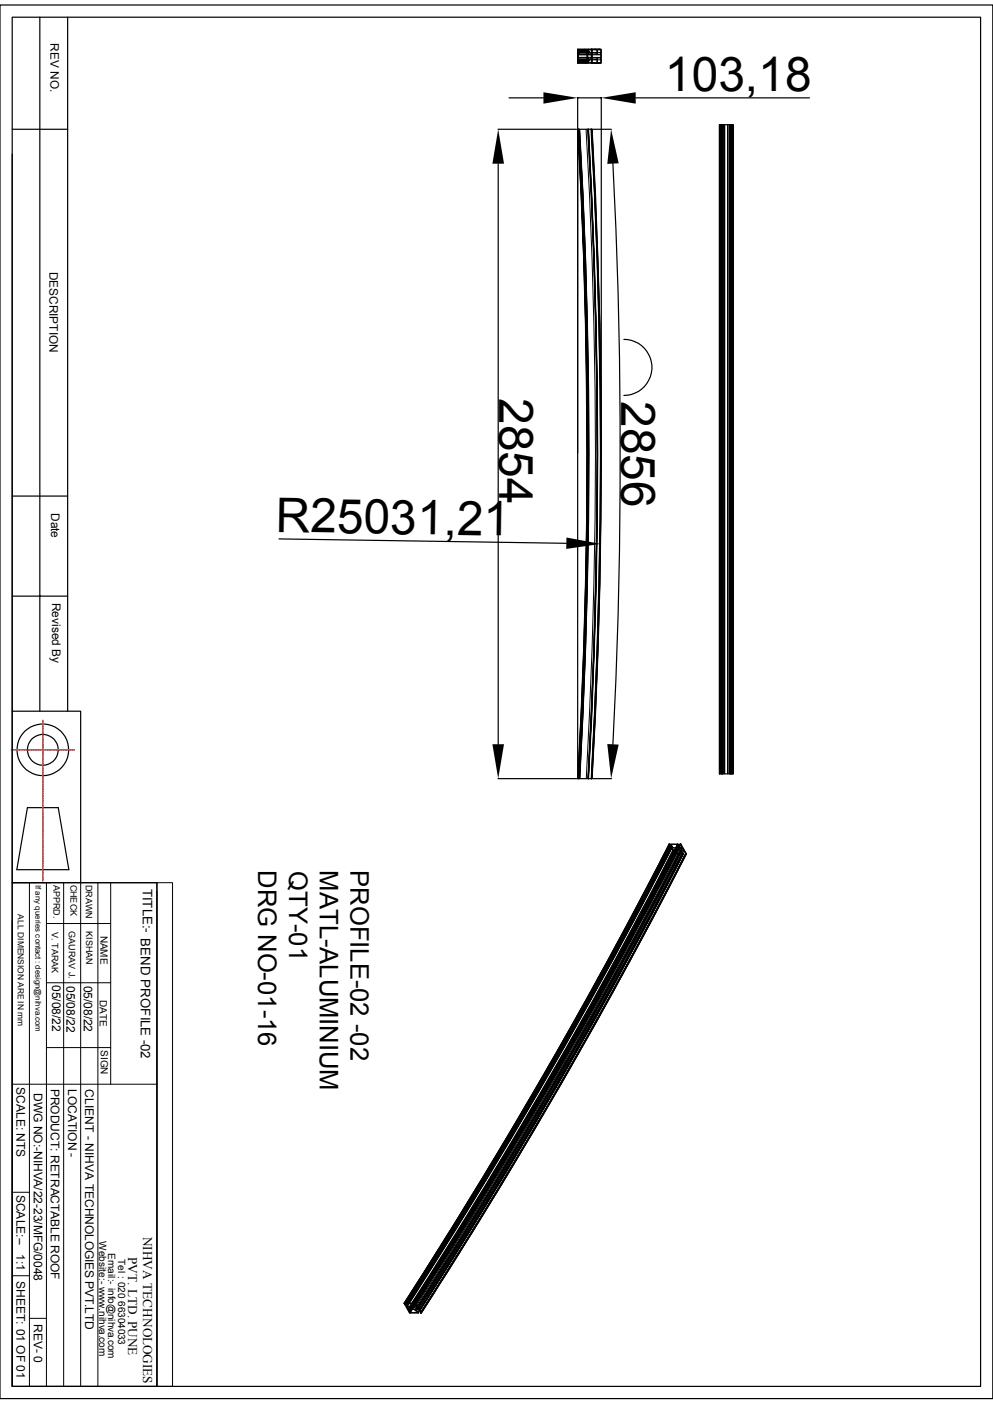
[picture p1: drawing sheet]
<svg xmlns="http://www.w3.org/2000/svg" width="210mm" height="297mm" viewBox="0 0 210 297" stroke-linecap="round" stroke-linejoin="round" font-family="sans-serif">
<g fill="none" stroke="#000" stroke-width=".25">
<path d="M0 1.1h210v294.8h-210zM2.6 3.6h204.8v289.7h-204.8zM8.4 3.6v146.9M14.3 3.6v146.9M122.3 12.9h.2M122.3 10.8h.2M122.3 12.8h.2M122.3 11h.2M122.3 11.6h2.8v.5h-2.8zM122.4 10.7l-.1-.2h2v.6h-.3v.1h.3v.3h-2v-.3h.3M122.6 12.6h-.3v-.3h2v.3h-.3l.3 .1v.6h-2l.1-.2M124 12.6h-1.4v.4l-.2 .1h1.9v.2"/>
<path d="M124.3 10.5v.2h-1.9l.2 .1v.4h1.4M124.3 11.2v.3M124.3 11.6v.5M124.3 12.3v.3M124.3 13.3h.1M124.3 13.3v-1h.7l.1 1M124.4 10.5l-.1 1h.7l.1-1M124.4 10.4l-2.2 .1v.3h.3v.2h-.3v1.7h.3v.3h-.3v.3h2.2M125.1 10.4h-.7v.1h.7M125.1 13.3h.1M125.1 10.4h.1M125.1 13.3h-.7h.7"/>
<path d="M125.1 10.4v.1M126.7 10.4h-1.5v2.9h2v-2.8l-.6-.1M2.6 32.6v117.9h14.5v36.2M2.6 27.3h11.7M105.3 27.3h16.6M105.4 34.6v122.8M107.7 20.7h7.2M122.2 27.3h2.8M122.2 27.3a1212.3 1212.3 0 0 1 0 137.4M122.2 20.7v144M122.2 20.7h5M122.2 27.3a1199.3 1199.3 0 0 1 .1 137.4"/>
<path d="M124.4 27.3a1212.3 1212.3 0 0 1 0 137.4M124.5 27.3a1212.3 1212.3 0 0 1 0 137.4M125 27.3h.1M125 27.3a1199.3 1199.3 0 0 1 .1 137.4M125.1 27.3a1212.3 1212.3 0 0 1 0 137.4M125.2 27.3a1212.3 1212.3 0 0 1 0 137.4M125.2 27.3h-.1M125.4 27.3h3.9M127.2 20.7v75.1M129.6 34.6a1224.2 1224.2 0 0 1 0 122.9M134.5 20.7h36.7M152.1 26.4l.1 137.3z"/>
<path d="M152.2 26.4h2.8M155 26.4l.1 137.3zM132 71.8a5.9 5.9 0 0 1 5.9 5.9 5.9 5.9 0 0 1-5.9 6M2.6 104.9h11.7M59 114l60.8 .9M2.6 126.1h11.7M2.6 150.5v36.2M5.8 170.9h6.5l2.3 13.1h-11zM105.3 164.7h16.7M122.2 164.7h.1M125.2 164.7h-2.9M125.4 164.7h3.9"/>
<path d="M141.5 178.6l-12.8 24.3-13.6 24.3-12.6 21.2-17 27.3M141.5 178.6h1.8M141.6 178.6a1158.9 1158.9 0 0 1-56.1 97.1M143.3 178.7l.3 .4M143.3 178.6a1144.1 1144.1 0 0 1-56.1 97.1M143.3 178.6h.1a1106.7 1106.7 0 0 1-56.1 97.1h-.1M143.4 178.6l-10.3 19.7-10.1 18.3-6.9 12.1-11.7 19.8-7.5 12.1-9.7 15.2 .5 .6 .3-.4M143.8 178.6l-12.7 24.3-13.7 24.3-12.5 21.2-17.1 27.3M143.8 178.6h.1a1153.6 1153.6 0 0 1-56.1 97.1M143.9 178.6h.1M144 178.6a1144.1 1144.1 0 0 1-56.1 97.1M144 178.6a1120.6 1120.6 0 0 1-56.1 97.1"/>
<path d="M144 178.6l1.2 2a1128.4 1128.4 0 0 1-56.1 97.1l-1.1-2M152.2 163.7h2.8M2.6 186.7h30.6v106.6h-30.6zM2.6 194.8v98.5M145.2 180.6l-13.7 25.8-12.8 22.8-12.5 21.2-17.1 27.3M85.5 275.7l.1 .3 .3 .1h-.2l.7 1.2 .3 .1v.1h-.2M85.5 275.7h1.7M85.5 275.7h.1M85.7 275.8h-.1h1.6l.3 .4h-.3l.1-.3M85.7 275.8l.4 .4h-.2l.1 .2M85.7 275.8h.1M85.8 276l-.1 .1"/>
<path d="M86.1 276.2h.1M86.3 277h1.6l.2 .2-.3 .1h.3l.2 .4h-1.6l.1-.3zM86.4 275.8l-.3 .4M86.4 275.8l-.4 .6M86.5 277.5l.2 .2h1.7M86.5 276.5l-.2 .4h2.2l-.2-.4h-2.2l.2 .4M86.6 277l-.2 .2M86.6 277.3l-.1 .2M86.8 277.5l-.1 .2M87.2 277l-.4 .5M87.2 276.2h.3l.1 .2M87.8 275.7v.1"/>
<path d="M87.8 275.7h.1M87.8 275.8l.4 .6h-2.2M87.9 277l-.1 .2M88.7 277.2l-.3 .5M88.7 277.3l-.2 .4M88.9 277.7l-.4-.7h-.5l.4 .7M88.9 277.7h.1M88.9 277.7h.2M89.1 277.7h.1"/>
<circle cx="9.1" cy="158.6" r="5.5"/>
<circle cx="9.1" cy="158.6" r="3.3"/>
</g>
<g fill="none" stroke="#808080" stroke-width=".25">
<path d="M122.3 12.7h.2M122.3 13h.2M122.3 10.8h.2M122.3 11h.2M122.6 12.9h1.7M122.6 10.9h1.7M122.6 12.6h1.4M122.6 11.1h1.4M124.5 10.5h.5M124.5 13.3h.5M125.2 10.5h1.9M125.2 13.3h1.9"/>
<path d="M85.8 275.8h-.1M85.9 276l-.1 .1M86.1 275.8l-.1 .2M86.4 275.8l-.3 .4M86.7 277.4l-.1 .1M86.8 277l-.1 .2M86.9 277l-.2 .2M87.1 277l-.3 .4M88.7 277.2l-.3 .5M88.7 277.3l-.2 .4"/>
</g>
<g fill="none" stroke="#000" stroke-width=".21">
<path d="M122.2 12.7h.3v.2l-.3 .1h1.9M122.2 10.8h.3v.2h-.3h1.9M122.2 10.8h1.9M122.2 12.7h1.9M122.2 13l.1 .3M122.2 11v1.7M122.3 10.4l-.1 .4M122.3 12.3v.3M122.3 13.1v.2M122.3 11.6v.5M122.3 10.5v.2M122.3 11.2v.3"/>
<path d="M122.5 12.9h1.7l-.1 .1M122.5 12.7h1.7h-.7M122.5 10.8h1.7h-.7M122.5 13h1.7M122.6 12.6h.1M122.6 12.9l-.2 .2M122.6 12.6v.3M122.6 11.1v.1M122.6 12.6h2h-.6M122.6 11.1h1.9h-.5M122.6 12.9h2M122.6 12.9l1.6 .1"/>
<path d="M122.6 11h1.6M123.7 10.4l.4 .1M124 12.6v.1M124 11.1v.1M124.1 13.3h-.4M124.1 13.3h-1.9h1.9M124.1 10.5h-1.9h1.9M124.1 13.3h.1M124.1 10.5h.1M124.1 10.5v.3M124.1 11v1.7M124.1 13v.3"/>
<path d="M124.1 10.8h.1M124.1 12.7l.1 .1h-1.6M124.2 10.8h-1.7M124.2 12.7l-1.7 .1M124.2 12.7h.1M124.2 10.8h.1M124.3 11.5v-.3h2v.3M124.3 12.3v.3h2v-.3M124.3 10.5v.6h2.7M124.3 10.7l.3 .2M124.3 13.3h.1M124.3 12.7h-1.9h1.6a.22 .22 0 0 1 .3 0 .22 .22 0 0 1 .1 .3h-2h1.8"/>
<path d="M124.3 10.8h-1.9h1.6a.2 .2 0 0 1 .3-.1 .2 .2 0 0 1 .1 .3h-2h1.9h-1.8h1.6M124.3 13.3v-.6h.8v.6M124.4 12.3v1M124.4 10.5v1M124.4 13.3h.1M124.4 10.4l.1 .1M124.5 10.5h-.1M124.5 12.6h.1M124.6 10.9v.2l-.6 .1M124.6 10.9h-2v.2M124.6 12.6v.3M124.6 12.9l-.3 .2"/>
<path d="M125 12.3h2v.4M125.1 12.3v.4h1.9M125.1 10.4v.1h1.9v.6M125.1 11.6h1.9v.5h-1.9zM125.1 10.5v1M125.2 10.4v2.9M125.9 10.5h.4v1M125.9 10.4l.4 .1M125.9 13.3h.4M125.9 11.1v.1M125.9 12.6v.1M126.3 10.5v.6"/>
<path d="M126.3 12.7v.6M126.3 12.3v1M126.3 13.3h-.4M126.5 10.5h.4M126.6 13.3h.3M126.6 13.3h.4M126.6 10.4h.4M127 12.7v.6M127 11.1v.4h-2M127.1 10.5h-2.6M127.1 13.3h-2.6M122.2 27.3a1199.3 1199.3 0 0 1 .1 137.4"/>
<path d="M122.4 27.3a1199.3 1199.3 0 0 1 0 137.4M122.5 27.3l.9 17.2 .5 15 .6 32.2-.1 19.4-.4 17.1-.7 21.5-.8 15M122.6 27.3a1239.2 1239.2 0 0 1 0 137.4 1199.3 1199.3 0 0 0 0-137.4M124 27.3a1199.3 1199.3 0 0 1 0 137.4M124.4 27.3a1212.3 1212.3 0 0 1 0 137.4h.1M125.1 27.3a1212.3 1212.3 0 0 1 0 137.4M125.2 27.3a1212.3 1212.3 0 0 1 0 137.4M152.2 26.4v137.3M152.4 26.4v137.3M152.5 26.4v137.3M152.5 26.4v137.3zM152.6 26.4v137.3z"/>
<path d="M152.7 26.4v137.3M152.7 26.4v137.3zM152.8 26.4v137.3M152.9 26.4v137.3M153.2 26.4v137.3M153.3 26.4v137.3M153.9 26.4v137.3M154 26.4v137.3M154.3 26.4v137.3M154.4 26.4v137.3M154.4 26.4v137.3zM154.5 26.4v137.3z"/>
<path d="M154.6 26.4v137.3M154.6 26.4v137.3zM154.7 26.4v137.3zM154.8 26.4v137.3M154.9 26.4v137.3M155 26.4v137.3M122.3 164.7a1212.3 1212.3 0 0 0 0-137.4 1199.3 1199.3 0 0 1 0 137.4M124.3 164.7a1212.3 1212.3 0 0 0 0-137.4 1199.3 1199.3 0 0 1 .1 137.4M141.5 178.6a1128.4 1128.4 0 0 1-56 97.1M141.5 178.6h.1M141.5 178.6l.1 .2M141.6 178.8l.2 .1"/>
<path d="M141.6 178.8a1128.4 1128.4 0 0 1-56 97.1M141.7 178.6a1081.8 1081.8 0 0 1-56 97.2M141.7 178.6a1144.1 1144.1 0 0 1-56.1 97.2M141.7 178.6h1.6l.2 .4M141.7 178.7h.1M141.8 178.7l.3 .2M141.8 179a1128.4 1128.4 0 0 1-56.1 97.1M141.8 179l-11.2 21.2-13.5 24.3-13.3 22.7-9.4 15.1-8.6 13.7M141.8 178.7a1138.6 1138.6 0 0 1-56 97.1M141.8 179l.8 1.2M141.9 179h-.1M141.9 179h.1l-.1-.2a1171.3 1171.3 0 0 1-56.2 97.2"/>
<path d="M141.9 179a1145.1 1145.1 0 0 1-56 97M142 179l-13.6 25.8-13.7 24.3-13.6 22.7-15.2 24.3M142.1 178.9l.1 .2M142.1 179.3a1154.5 1154.5 0 0 1-55.7 96.5M142.1 179.3h1.6a1128.4 1128.4 0 0 1-56.1 97.1M142.1 179.3l-.2-.2a1128.4 1128.4 0 0 1-56 97.1M142.1 178.9a1146 1146 0 0 1-56 96.9M142.1 179.4h2.3l.2 .4M142.2 179.1a1138.7 1138.7 0 0 1-56.1 97.1M142.2 179.1a1136.4 1136.4 0 0 1-55.8 96.7l14.2-22.7 16.2-27.2 13.5-24.1 10.3-19.7 1.6-3h-.3M142.3 179.8a1131.2 1131.2 0 0 1-55.8 96.7M142.3 179.8h2.3a1153.6 1153.6 0 0 1-56.1 97.1"/>
<path d="M142.3 179.8l-.2-.4a1158.9 1158.9 0 0 1-56 97.1M142.4 179.9l.1 .2a1125.2 1125.2 0 0 1-55.9 96.9M142.4 179.9a1128.4 1128.4 0 0 1-56.1 97.1M142.4 179.9h1.6l.1 .2M143.3 179v.1M143.3 179a1137.9 1137.9 0 0 1-56 96.9M143.3 179h.2a1120.6 1120.6 0 0 1-56 97.2M143.3 178.6a1158.9 1158.9 0 0 1-56.1 97.2 1144.1 1144.1 0 0 0 56.1-97.2M143.3 179.1a1158.9 1158.9 0 0 1-56.1 97.1M143.3 179.1h.3l.1 .2M143.3 178.6h.1a1144.1 1144.1 0 0 1-56.1 97.2M143.3 178.6v.1"/>
<path d="M143.6 179.1l-9.9 18.9M143.6 179.1l.1 .2a1127 1127 0 0 1-55.7 96.7M143.7 179.3h.6a1128.4 1128.4 0 0 1-56.1 97.1M143.8 178.6h.1M143.8 178.6a1128.4 1128.4 0 0 1-56 97.1 1120.6 1120.6 0 0 0 56.1-97.1M143.9 178.6l.2 .4M144 179.9a1144.1 1144.1 0 0 1-56.1 97.1 1155.6 1155.6 0 0 0 55.9-96.9M144.1 179.9h.5M144.1 179.9l.3 .7a1157.8 1157.8 0 0 1-55.7 96.6 1142.8 1142.8 0 0 0 55.8-96.6M144.1 179.9a1144.1 1144.1 0 0 1-56.1 97.1M144.1 179a1120.6 1120.6 0 0 1-56 97.2M144.1 179l.2 .3"/>
<path d="M144.4 179.4a1158.9 1158.9 0 0 1-56.1 97.1M144.6 179.9a1144.1 1144.1 0 0 1-56.1 97.1M144.6 179.9l.2 .2M155 163.7h.1M2.6 186.7h30.6M6.2 186.7v106.6M9.8 195.4h13.6M9.8 186.7v106.6M13.5 186.7v106.6M17.1 186.7v106.6M20.7 186.7v106.6M23.4 186.7v42.7"/>
<path d="M33.2 186.7h3.3v106.6h-3.3zM33.2 188.6v104.7M132.7 199.7l-9.4 17.2-9.8 17.2M137.8 189.4a1110 1110 0 0 1-51.3 87.9M142.5 180.2a1144.1 1144.1 0 0 1-56.1 97.1M142.5 180.1h.2M142.6 180.2l.2 .1h-.2M142.6 180.4a1144.1 1144.1 0 0 1-56.1 97.1M142.6 180.3l-13.3 25.2-9.4 16.8-6.7 11.7M142.6 180.2l-3.3 6.4M142.6 180.4l.1 .2M142.6 180.3a1138.6 1138.6 0 0 1-55.9 97.1"/>
<path d="M142.6 180.3v.1M142.7 180.6h.1M142.7 180.6a1128.4 1128.4 0 0 1-56.1 97.1M142.7 180.1h.1M142.7 180.5h.1M142.7 180.1a1155.6 1155.6 0 0 1-55.9 96.9M142.7 180.3l-6 11.7-7.1 13.3-9.3 16.7-6.7 11.6M142.7 180.6a1158.9 1158.9 0 0 1-56 97.1M142.7 180.1a1130.3 1130.3 0 0 1-55.8 96.9M142.7 180.1l.2 .2M142.7 180.6h1.8M142.8 180.6a1145.1 1145.1 0 0 1-56 96.9"/>
<path d="M142.8 180.6h1.6a1158.9 1158.9 0 0 1-56.1 97.1M142.8 180.6l-.1-.1a1128.4 1128.4 0 0 1-56 97.1M142.8 180.5l-11.9 22.6-12.4 22.1M142.9 180.4l-8.4 16.1M142.9 180.3l-.1 .2M142.9 180.3l-12 22.6-12.3 22.1M143.8 180.1h.3l.3 .5M143.8 180.1h.3a1128.4 1128.4 0 0 1-56 97.1M143.9 180.1a1168.6 1168.6 0 0 1-56.1 97.2M144.1 180.1a1137.7 1137.7 0 0 1-56 97.2M144.4 180.6h.1M144.5 180.6a1133.9 1133.9 0 0 1-56.1 97.1"/>
<path d="M144.5 180.6l-7.6 14.7M144.8 180.1l.2 .5M144.8 180.1a1137.7 1137.7 0 0 1-56.1 97.2 1122 1122 0 0 0 55.8-96.7M145 180.6a1128.4 1128.4 0 0 1-56.1 97.1M145 180.6a1158.9 1158.9 0 0 1-56 97.1M145 180.6h.1M145 180.6l-11.1 21.2-10.1 18.2-7.8 13.7-13.7 22.8-13.4 21.2M145.1 180.6a1144.1 1144.1 0 0 1-56.1 97.1M145.1 180.6h.1a1142.6 1142.6 0 0 1-56.1 97.1M9.8 207.9h13.6M128.9 206.7a1211 1211 0 0 1-41.4 69.5M131.1 206l-.6 1.1a1124.6 1124.6 0 0 1-41.8 70.2"/>
<path d="M2.6 229.4h30.6M9.8 221.6h13.6M110.9 237.9l-10.4 17.2-13.9 22.2M111.4 237.4l-10.5 17.5-14.2 22.6M111.8 236.9l-10.5 17.6-14.1 22.5M116.7 228.3a1135 1135 0 0 1-29.6 48.7M116.8 228.3a1212.1 1212.1 0 0 1-30.1 49.3M2.6 252.2h3.6M2.6 269.9h3.6M6.2 278.9h3.6"/>
</g>
<path d="M114.9 19.5l7.3 1.2-7.3 1.2zM127.2 20.7l7.3-1.2v2.4zM105.4 27.3l1.2 7.3h-2.5zM129.2 27.3l1.7 7.2-2.5 .2zM119.8 113.7l7.2 1.4-7.2 1zM104.1 157.4h2.5l-1.2 7.3zM128.4 157.4l2.5 .1-1.7 7.2z" fill="#000"/>
<g fill="none" stroke="#f00" stroke-width=".25">
<path d="M2.4 158.6h.6M3.1 158.6h.1M3.3 158.6h1.2M4.6 158.6h.1M4.7 158.6h.8M5.6 158.6h.1M5.7 158.6h.3M6.1 158.6h.9M7.1 158.6h.1M7.2 158.6h.9M8.2 158.6h.3M8.6 158.6h.1"/>
<path d="M8.7 158.6h.7M9.1 152.4v.8M9.1 153.2v.3M9.1 153.6v.1M9.1 153.8v.7M9.1 154.6h.1M9.1 154.7v1.3M9.1 156.1h.1M9.1 156.2v.8M9.1 157.1h.1M9.1 157.2v.3M9.1 157.6v.9"/>
<path d="M9.1 158.5v.1M9.1 158.7v.9M9.1 159.6v.3M9.5 158.6h.1M9.7 158.6h1.2M11 158.6h.1M11.1 158.6h.8M12 158.6h.1M12.1 158.6h.3M12.5 158.6h.9M13.5 158.6h.1M13.6 158.6h.9"/>
<path d="M14.6 158.6h.3M15.7 158.6h-.8M9.1 160v.9M9.1 161h.1M9.1 161.1v.9M9.1 162.1v.3M9.1 162.5h.1M9.1 162.6v.8M9.1 163.4v.1M9.1 163.6v1.2M9.1 164.9v.1M9.1 165.1v.7"/>
<path d="M9.1 165.9h.1M9.1 166v.3M9.1 166.4v.9M9.1 167.4h.1M9.1 167.5v.9M9.1 168.5v.3M9.1 168.9v.9M9.1 169.8v.1M9.1 170v.9M9.1 170.9v.3M9.1 171.3v.1M9.1 171.5v.7"/>
<path d="M9.1 172.3h.1M9.1 172.4v1.3M9.1 173.8h.1M9.1 173.9v.8M9.1 174.8h.1M9.1 174.9v.3M9.1 175.3v.8M9.1 176.2v.1M9.1 176.4v.8M9.1 177.3v.3M9.1 177.7v.9M9.1 178.7h.1"/>
<path d="M9.1 178.8v.9M9.1 179.8v.3M9.1 180.2h.1M9.1 180.3v.8M9.1 181.1v.1M9.1 181.3v1.2M9.1 182.6v.1M9.1 182.8v.7M9.1 183.6h.1M9.1 183.7v.3M9.1 184.1v.9M9.1 185.1h.1"/>
<path d="M9.1 185.2v.9M9.1 186.2v.2"/>
</g>
<g font-size="10.1">
<text x="140.6" y="19.3">103,18</text>
<text x="105.5" y="84.2" transform="rotate(90 105.5 84.2)">2854</text>
<text x="131.4" y="84.8" transform="rotate(90 131.4 84.8)">2856</text>
<text x="58.3" y="112.5" transform="rotate(1 58.3 112.5)">R25031,21</text>
</g>
<g font-size="5.4">
<text x="54.6" y="184.1" transform="rotate(90 54.6 184.1)">DRG NO-01-16</text>
<text x="61.1" y="184.3" transform="rotate(90 61.1 184.3)">QTY-01</text>
<text x="67.6" y="184.2" transform="rotate(90 67.6 184.2)">MATL-ALUMINIUM</text>
<text x="74.1" y="184.1" transform="rotate(90 74.1 184.1)">PROFILE-02 -02</text>
</g>
<g font-size="2.8">
<text x="30.2" y="188" transform="rotate(90 30.2 188)">TITLE:- BEND PROFILE -02</text>
<text x="30.3" y="261.6" transform="rotate(90 30.3 261.6)">NIHVA TECHNOLOGIES</text>
<text x="27.1" y="265.9" transform="rotate(90 27.1 265.9)">PVT. LTD. PUNE</text>
</g>
<g font-size="2.5">
<text x="10.7" y="9.2" transform="rotate(90 10.7 9.2)">REV NO.</text>
<text x="10.5" y="57.5" transform="rotate(90 10.5 57.5)">DESCRIPTION</text>
<text x="10.8" y="108.5" transform="rotate(90 10.8 108.5)">Date</text>
<text x="11" y="127.5" transform="rotate(90 11 127.5)">Revised By</text>
<text x="11" y="208.4" transform="rotate(90 11 208.4)">05/08/22</text>
<text x="14.1" y="208.5" transform="rotate(90 14.1 208.5)">05/08/22</text>
<text x="17.7" y="208.5" transform="rotate(90 17.7 208.5)">05/08/22</text>
<text x="3.5" y="230" transform="rotate(90 3.5 230)">SCALE: NTS</text>
<text x="7.2" y="231.2" transform="rotate(90 7.2 231.2)">DWG NO:-NIHVA/22-23/MFG/0048</text>
<text x="10.8" y="230.3" transform="rotate(90 10.8 230.3)">PRODUCT: RETRACTABLE ROOF</text>
<text x="14.4" y="230.3" transform="rotate(90 14.4 230.3)">LOCATION -</text>
<text x="18" y="230.4" transform="rotate(90 18 230.4)">CLIENT - NIHVA TECHNOLOGIES PVT.LTD</text>
<text x="3.5" y="252.7" transform="rotate(90 3.5 252.7)">SCALE:--</text>
<text x="3.5" y="265.3" transform="rotate(90 3.5 265.3)">1:1</text>
<text x="3.5" y="271" transform="rotate(90 3.5 271)">SHEET: 01 OF 01</text>
<text x="7.2" y="280" transform="rotate(90 7.2 280)">REV- 0</text>
</g>
<g font-size="2.1">
<text x="21.3" y="197.9" transform="rotate(90 21.3 197.9)">NAME</text>
<text x="21.1" y="211.5" transform="rotate(90 21.1 211.5)">DATE</text>
<text x="21.3" y="222.1" transform="rotate(90 21.3 222.1)">SIGN</text>
<text x="21" y="262.6" transform="rotate(90 21 262.6)">Website:- www.nihva.com</text>
<text x="22.9" y="265" transform="rotate(90 22.9 265)">Email:- info@nihva.com</text>
<text x="25" y="266.3" transform="rotate(90 25 266.3)">Tel : 020 66304033</text>
</g>
<g font-size="1.9">
<text x="11.3" y="187.2" transform="rotate(90 11.3 187.2)">APPRD.</text>
<text x="14.9" y="187.1" transform="rotate(90 14.9 187.1)">CHECK</text>
<text x="18.1" y="187.2" transform="rotate(90 18.1 187.2)">DRAWN</text>
<text x="11" y="197.1" transform="rotate(90 11 197.1)">V. TARAK</text>
<text x="14.6" y="197" transform="rotate(90 14.6 197)">GAURAV J.</text>
<text x="18.2" y="197" transform="rotate(90 18.2 197)">KISHAN</text>
</g>
<text font-size="1.8" x="3.8" y="193.4" transform="rotate(90 3.8 193.4)">ALL DIMENSION ARE IN mm</text>
<text font-size="1.7" x="7.5" y="187.2" transform="rotate(90 7.5 187.2)">If any queries contact : design@nihva.com</text>
</svg>
